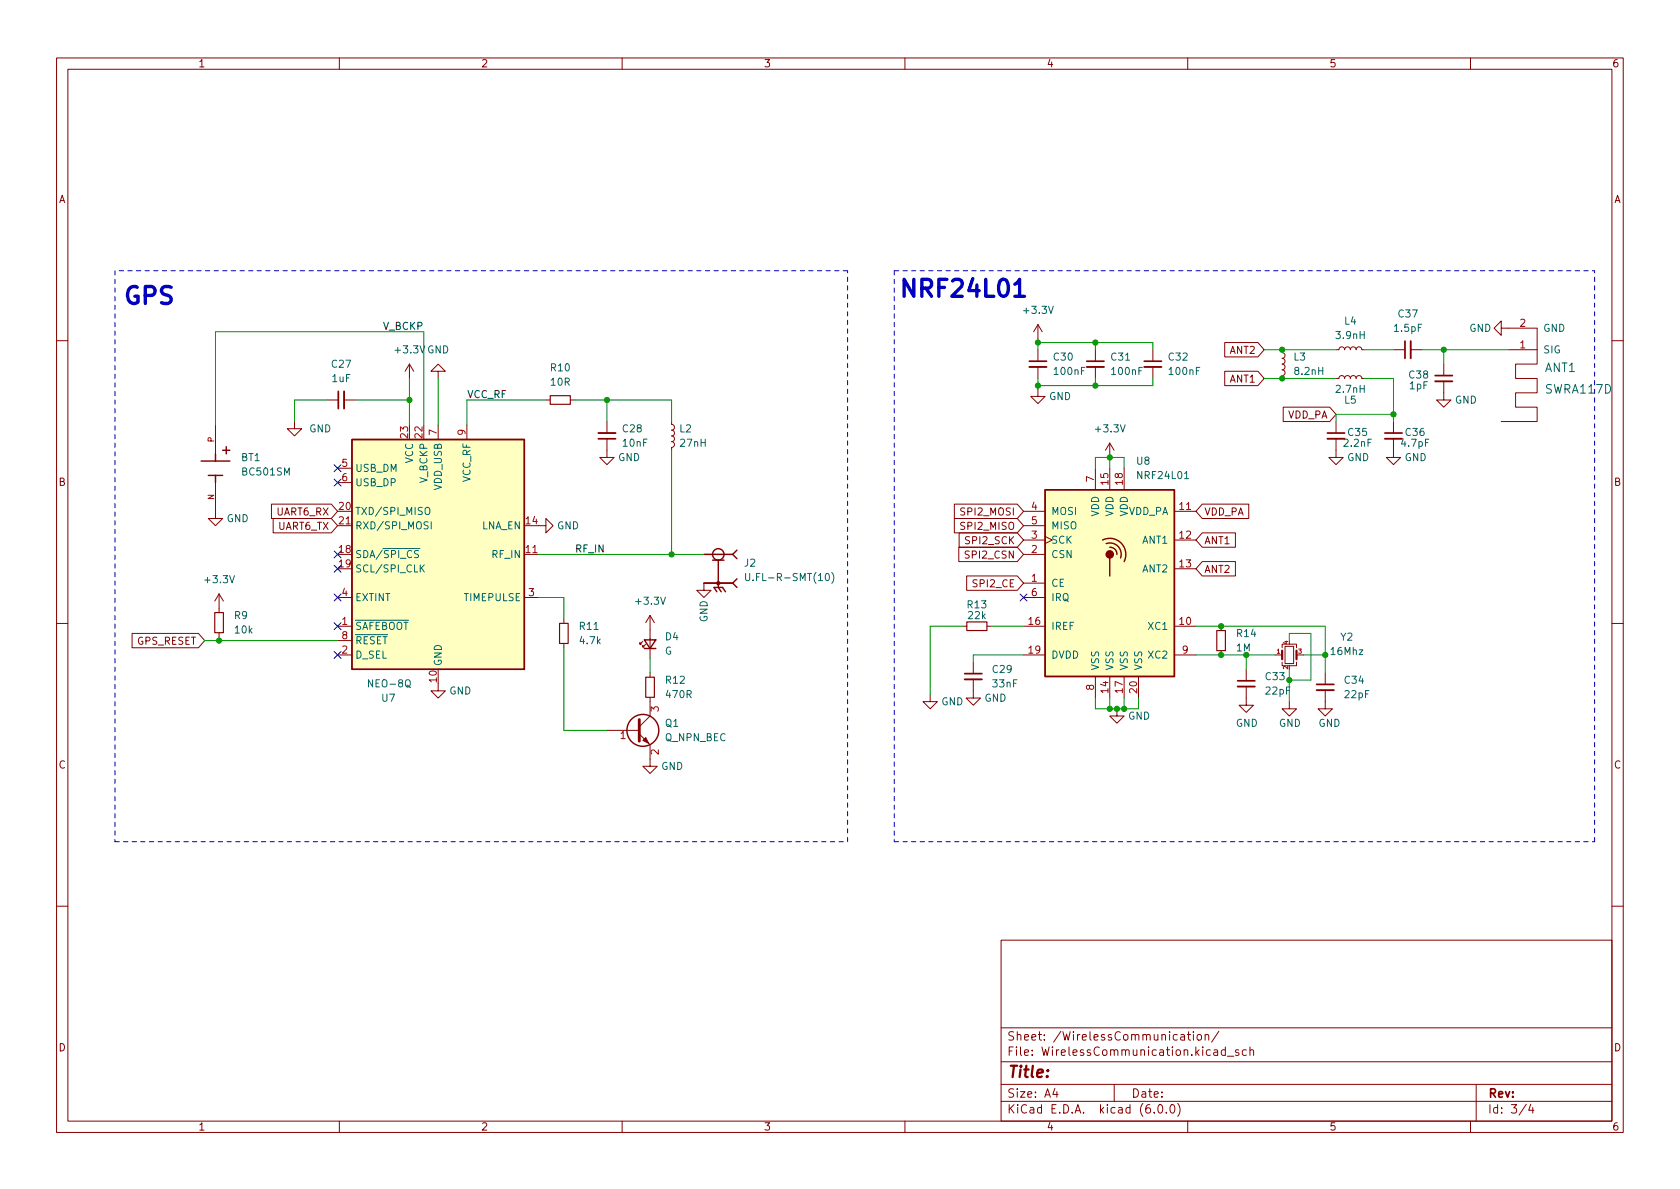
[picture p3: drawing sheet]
<svg xmlns="http://www.w3.org/2000/svg" width="297mm" height="210mm" viewBox="0 0 297 210" stroke-linecap="round" stroke-linejoin="round" font-family="sans-serif">
<g fill="none" stroke="#840000" stroke-width=".18">
<path d="M10 10.2h277v190.1h-277zM12 12.2h273v186.1h-273zM60 10.2v2M110 10.2v2M160 10.2v2M210 10.2v2M260 10.2v2M183.5 57.4l-.7 1.3M183.5 57.4v2.5M183.5 57.4l.8 1.3M265.4 58v-1.2l-1.2 1.2 1.2 1.3v-1.3h6.4v6.4h-3.8v2.5h3.8v2.6h-3.8v2.5h3.8v2.5h-6.4M10 60.2h2"/>
<path d="M38.1 75.2v5.1M52.1 74.5v1.3h1.2l-1.2 1.3-1.3-1.3h1.3M57.8 70.7h2M60.8 70.7h2.1M72.4 64.4l-.8 1.3M72.4 64.4v2.5M72.4 64.4l.8 1.3M77.5 65.7h1.2l-1.2-1.3-1.3 1.3h1.3v1.2M77.5 75.2v2.5M82.5 75.2v2.5M96.5 70.7h.8M100.8 70.7h.8"/>
<path d="M107.3 77.6v3.3h1.3l-1.3 1.3-1.3-1.3h1.3M107.3 74.5v2.1M118.7 74.5v.6l.4 .1 .2 .4-.2 .3-.4 .2 .4 .1 .1 .3-.1 .4-.4 .2 .5 .2v.4l-.1 .3-.4 .1 .4 .1 .2 .4-.2 .4-.4 .1v.5M183.5 68.8v1.3h1.3l-1.3 1.3-1.3-1.3h1.3M183.5 61.8v2.1M183.5 64.9v2M193.7 61.8v2.1M193.7 64.9v2M196.2 78.4v2.5M196.2 78.4l-.7 1.2M196.2 78.4l.8 1.2M203.8 61.8v2.1"/>
<path d="M203.8 64.9v2M216.5 60.6h5.9l1.1 1.2-1.1 1.3h-5.9zM216.5 65.7h5.9l1.1 1.2-1.1 1.3h-5.9zM226.7 61.8v.6l.4 .1 .1 .4-.1 .3-.4 .2 .3 .1 .2 .3-.1 .4-.4 .2 .4 .2 .1 .4-.2 .3-.3 .1 .4 .1 .1 .4-.1 .4-.4 .1v.5M226.9 72h8.2l1.1 1.3-1.1 1.2h-8.2zM236.2 77.6v3.3h1.3l-1.3 1.3-1.3-1.3h1.3M236.2 66.9h.5l.2-.3 .3-.2 .4 .2 .1 .3 .2-.3 .3-.2 .4 .1 .2 .4 .2-.4 .4-.1 .3 .2 .1 .3 .1-.3 .4-.2 .3 .2 .2 .3h.5M236.2 61.8h.5l.2-.3 .3-.2 .4 .2 .1 .3 .2-.3 .3-.2 .4 .2 .2 .3 .2-.4h.4l.3 .1 .1 .3 .1-.3 .4-.2 .3 .2 .2 .3h.5M236.2 74.5v2.1M246.4 77.6v3.3h1.2l-1.2 1.3-1.3-1.3h1.3M246.4 74.5v2.1M246.4 61.8h2"/>
<path d="M249.4 61.8h2.1M255.3 67.4v3.3h1.2l-1.2 1.3-1.3-1.3h1.3M255.3 64.4v2M266.7 61.8h5.1M285 60.2h2M38.1 85.3v6.4h1.3l-1.3 1.3-1.3-1.3h1.3M48 89.1h10.6l1.1 1.3-1.1 1.3h-10.6zM48.3 91.7h10.3l1.1 1.3-1.1 1.2h-10.3zM59.7 93h2.5M59.7 82.8h2.5M59.7 85.3h2.5M92.7 98h2.5"/>
<path d="M95.2 93h1.3v-1.3l1.3 1.3-1.3 1.2v-1.2M124.5 98h5M168.7 89.1h11.2l1.1 1.3-1.1 1.3h-11.2zM168.7 91.7h11.2l1.1 1.3-1.1 1.2h-11.2zM169.5 96.8h10.4l1.1 1.2-1.1 1.3h-10.4zM169.6 94.2h10.3l1.1 1.3-1.1 1.3h-10.3zM181 90.4h3.8M181 95.5h3.8M181 98h3.8M181 93h3.8M184.8 94.9l1.3 .6-1.3 .6M193.7 82.8v3.8"/>
<path d="M196.2 82.8v3.8M198.8 82.8v3.8M207.6 90.4h3.9M207.6 95.5h3.9M212.6 89.1h8.2v2.6h-8.2l-1.1-1.3zM212.6 94.2h5.8v2.6h-5.8l-1.1-1.3zM212.6 99.3h5.8v2.5h-5.8l-1.1-1.2zM10 110.2h2M23.4 112h11.7l1.1 1.3-1.1 1.2h-11.7zM38.7 105v3.3M38.7 111.9v.7M38.7 105l-.7 1.3"/>
<path d="M38.7 105l.8 1.3M59.7 110.7h2.5M59.7 115.8h2.5M59.7 105.7h2.5M59.7 113.3h2.5M92.7 105.7h2.5M99.7 109.5v.7M99.7 113.8v.7M113.7 113.4l-.5 .5v-.2v.2h.2M114.2 113.9l-.5 .5v-.2v.2h.2M114.9 108.8l-.7 1.3M114.9 108.8v7.7"/>
<path d="M114.9 119v.8M114.9 108.8l.8 1.3M129.5 103.1h-5v1.3h1.2l-1.2 1.3-1.3-1.3h1.3M170.2 110.7h.7M170.9 101.8h9l1.1 1.3-1.1 1.3h-9zM172.1 117.1v2M174.5 110.7h.8M181 103.1h3.8M181 110.7h3.8M181 115.8h3.8M181 105.7h3.8M193.7 119.6v3.8"/>
<path d="M196.2 119.6v3.8M198.8 119.6v3.8M201.3 119.6v3.8M207.6 117.1h.1M207.6 110.7h3.9M207.6 100.6h3.9M207.6 115.8h3.9M215.9 110.7v.8M215.9 115.1v.7M220.3 118.4v2M225.4 115.8h1.3M226.7 117.1v.6h2.5v-.6"/>
<path d="M226.7 114.5v-.6h2.5v.6M227.2 114.3h1.5v3h-1.5zM229.2 115.8h1.3M234.3 119v2M285 110.2h2M77.5 120.9v1.3h1.2l-1.2 1.2-1.3-1.2h1.3M107.3 129.2h5.7M113 129.8l1.9 1.9v3.8h1.3l-1.3 1.3-1.2-1.3h1.2M114.9 123.3v3.3l-1.9 1.9M164.5 122.8v1.3h1.2l-1.2 1.2-1.3-1.2h1.3M172.1 120.1v3.3h1.3l-1.3 1.3-1.3-1.3h1.3M197.5 125.3v1.3h1.3l-1.3 1.3-1.3-1.3h1.3"/>
<path d="M220.3 121.4v3.3h1.3l-1.3 1.3-1.2-1.3h1.2M228 124.1v1.2h1.2l-1.2 1.3-1.3-1.3h1.3M234.3 122v3.3h1.3l-1.3 1.3-1.3-1.3h1.3M10 160.2h2M177 166.3h108v32h-108zM285 160.2h2M60 198.3v2M110 198.3v2M160 198.3v2M177 194.8h108M177 191.8h108M177 187.8h108"/>
<path d="M177 181.8h108M186.5 192.5l-.4 1h1M186.9 193v1M197 191.8v3M204.1 196.7v.1M204.9 195.4l.2-.1a.81 .81 0 0 1 .6 .7 .81 .81 0 0 1-.3 .8h-.2a.81 .81 0 0 1-.6-.6 .81 .81 0 0 1 .3-.8zM206.2 196.7v.1M207.1 195.4l.1-.1a.81 .81 0 0 1 .6 .7 .81 .81 0 0 1-.3 .8h-.1a.81 .81 0 0 1-.6-.6 .81 .81 0 0 1 .3-.8zM208.2 195.1a1.72 1.72 0 0 1 0 2.3M208.8 183h.6v.9M209.4 183.3l-.5 .1a.29 .29 0 0 0-.2 .2 .29 .29 0 0 0 .2 .3h.5M209.9 182.9h.6"/>
<path d="M210 198.3v2M210.1 182.4v1.3l.4 .2M211 182.4v.2M211 182.9v1M211.7 183.1l.2-.2 .5 .2v.5l-.1 .3h-.4l-.2-.1zM213.1 183.1l.2-.2 .3 .1 .1 .9M213.1 182.9v1M215.5 182.4l-1.3 1.9M216.6 185.7l-.4-.1-.3 .3v.4l.2 .3h.5M216.6 185.1v1.5M217 186.8h1.1M219 185.7l-.4-.1-.2 .2 .1 .3 .5 .1v.4h-.6"/>
<path d="M220.4 185.7l-.5-.1-.3 .3v.4l.2 .3h.6M221 185.8l.2-.2 .4 .1v.9M221 185.1v1.5M260 198.3v2M261 191.8v6.5M269.9 195.3l-1.3 1.9M270.6 195.3l-.3 1h.9M271 195.8v1"/>
</g>
<g fill="none" stroke="#840000" stroke-width=".25">
<path d="M39.4 79.6h1.2M40 79v1.3M62.2 77.7h30.5v40.7h-30.5zM35.6 81.5h5M36.8 84.1h2.6M38.1 80.3v1.2M38.1 84.1v1.2M124.5 98h5M126 99.1h2M127 99.1v4.8l.5 .7M129.5 98l.8 .8M130.3 97.3l-.8 .7"/>
<path d="M184.8 86.6h22.8v33h-22.8zM194.9 95.5a2.84 2.84 0 0 1 3.3 .5 2.84 2.84 0 0 1 .6 3.3M195.6 96.1a1.99 1.99 0 0 1 2.1 .5 1.99 1.99 0 0 1 .4 2.1M196.2 96.8a1.23 1.23 0 0 1 1.3 1.2M196.2 98.7v3.1M113.9 113.2h2.1l-1.1 1.5zM113.9 114.7h2.1M124.5 103.1h5M126.7 104.6l-.5-.7h1.6l.5 .7M129.5 103.1l.8 .8M130.3 102.4l-.8 .7"/>
<circle cx="127" cy="98" r="1.02"/>
<circle cx="127" cy="103.1" r=".25"/>
<circle cx="113.7" cy="129.2" r="2.82"/>
</g>
<path d="M60.8 69.2v3.1M105.8 76.6h3M182 64.9h3M192.2 64.9h3M202.3 64.9h3.1M234.7 77.6h3M244.9 77.6h3M249.4 60.3v3.1M253.7 67.4h3.1M170.6 120.1h3M218.8 121.4h3.1M232.8 122h3" fill="none" stroke="#840000" stroke-width=".33"/>
<path d="M59.8 69.2v3.1M105.8 77.6h3M182 63.9h3M192.2 63.9h3M202.3 63.9h3.1M234.7 76.6h3M244.9 76.6h3M248.4 60.3v3.1M253.7 66.4h3.1M170.6 119.1h3M218.8 120.4h3.1M232.8 121h3" fill="none" stroke="#840000" stroke-width=".3"/>
<g fill="#ffffc2" stroke="#ffffc2" stroke-width=".18">
<path d="M184.8 86.6h22.8v33h-22.8z"/>
<path d="M62.2 77.7h30.5v40.7h-30.5z"/>
</g>
<circle cx="196.2" cy="98" r=".63" fill="#840000" stroke="#840000" stroke-width=".25"/>
<path d="M75 99.9l-.7 .7M75.3 89.8l.2-.1a.43 .43 0 0 1 .5 .4v.5a.42 .42 0 0 1-.4 .4 .42 .42 0 0 1-.4-.4v-.5zM76.2 92.3v1.2M209.4 84.6h.8M74.5 100.4l.5 .8M131.8 101.4v1l.3 .3 .3-.1 .2-.2v-1M147.1 101.2a1.46 1.46 0 0 1 0 2" fill="none" stroke="#006464" stroke-width=".18"/>
<path d="M226.7 115.1v1.5M229.2 115.1v1.5" fill="none" stroke="#840000" stroke-width=".38"/>
<path d="M97.3 70h3.5v1.5h-3.5zM38 108.3h1.5v3.6h-1.5zM98.9 110.2h1.6v3.6h-1.6zM114.2 119.8h1.5v3.5h-1.5zM170.9 110h3.6v1.5h-3.6zM215.1 111.5h1.6v3.6h-1.6z" fill="none" stroke="#840000" stroke-width=".2"/>
<path d="M113 127.2v3.9" fill="none" stroke="#840000" stroke-width=".51"/>
<path d="M113.7 130.9l.5-.5 .5 1z" fill="#840000" stroke="#840000" stroke-width=".18"/>
<path d="M179.4 50.3l.3-.2 .6-.7v3M179.4 52.4h1.7" fill="none" stroke="#0000c2" stroke-width=".6"/>
<path d="M20.3 47.9v100.9M149.9 47.9h-129.6M158.1 47.9h123.8M158.1 47.9v100.9M20.3 148.8h129.6M149.9 148.8v-100.9M158.1 148.8h123.8M281.9 148.8v-100.9" fill="none" stroke="#0000c2" stroke-width=".18" stroke-dasharray=".8 .8"/>
<g fill="none" stroke="#009600" stroke-width=".18">
<path d="M183.5 59.9v1.9M38.1 75.2v-16.5h36.8v16.5M57.8 70.7h-5.7v3.8M62.9 70.7h9.5M72.4 66.9v8.3M77.5 66.9v8.3M96.5 70.7h-14v4.5M101.6 70.7h17.1v3.8M107.3 70.7v3.8M118.7 79.6v18.4M183.5 60.6h20.3v1.2M183.5 66.9v1.9"/>
<path d="M193.7 60.6v1.2M193.7 66.9v1.3M203.8 66.9v1.3h-20.3M223.5 61.8h12.7M223.5 66.9h12.7M241.3 61.8h5.1M241.3 66.9h5.1v7.6M246.4 73.3h-10.2v1.2M251.5 61.8h15.2M255.3 61.8v2.6M95.2 98h29.3M193.7 82.8v-1.9h5.1v1.9"/>
<path d="M196.2 80.9v1.9M36.2 113.3h23.5M38.7 112.6v.7M95.2 105.7h4.5v3.8M99.7 114.5v14.7h7.6M114.9 116.5v2.5M170.2 110.7h-5.7v12.1M175.3 110.7h5.7M181 115.8h-8.9v1.3M211.5 110.7h22.8v8.3M211.5 115.8h13.9M220.3 115.8v2.6"/>
<path d="M228 113.3v-1.3h3.8v8.3h-3.8M228 118.4v5.7M230.5 115.8h3.8M193.7 123.4v1.9h7.6v-1.9M196.2 123.4v1.9M198.8 123.4v1.9"/>
</g>
<g fill="none" stroke="#000084" stroke-width=".18">
<path d="M59.1 82.2l1.2 1.2M59.1 97.4l1.2 1.2M59.1 100l1.2 1.2M59.1 84.7l1.2 1.2M60.3 82.2l-1.2 1.2M60.3 97.4l-1.2 1.2M60.3 100l-1.2 1.2M60.3 84.7l-1.2 1.2M59.1 105l1.2 1.3M59.1 115.2l1.2 1.2M59.1 110.1l1.2 1.2M60.3 105l-1.2 1.3"/>
<path d="M60.3 115.2l-1.2 1.2M60.3 110.1l-1.2 1.2M180.4 105l1.2 1.3M181.6 105l-1.2 1.3"/>
</g>
<g fill="#009600" stroke="#009600" stroke-width=".18">
<circle cx="196.2" cy="80.9" r=".46"/>
<circle cx="197.5" cy="125.3" r=".46"/>
<circle cx="198.8" cy="125.3" r=".46"/>
<circle cx="196.2" cy="125.3" r=".46"/>
<circle cx="107.3" cy="70.7" r=".46"/>
<circle cx="193.7" cy="68.2" r=".46"/>
<circle cx="183.5" cy="60.6" r=".46"/>
<circle cx="193.7" cy="60.6" r=".46"/>
<circle cx="118.7" cy="98" r=".46"/>
<circle cx="183.5" cy="68.2" r=".46"/>
<circle cx="234.3" cy="115.8" r=".46"/>
<circle cx="228" cy="120.3" r=".46"/>
<circle cx="226.7" cy="61.8" r=".46"/>
<circle cx="226.7" cy="66.9" r=".46"/>
<circle cx="246.4" cy="73.3" r=".46"/>
<circle cx="220.3" cy="115.8" r=".46"/>
<circle cx="215.9" cy="115.8" r=".46"/>
<circle cx="255.3" cy="61.8" r=".46"/>
<circle cx="215.9" cy="110.7" r=".46"/>
<circle cx="38.7" cy="113.3" r=".46"/>
<circle cx="72.4" cy="70.7" r=".46"/>
</g>
<g font-size="4.2" fill="#0000c2">
<text x="21.6" y="53.8">GPS</text>
<text x="158.7" y="52.5">NRF24L01</text>
</g>
<text font-size="2.8" fill="#840000" x="178" y="190.6">Title:</text>
<g font-size="2.1" fill="#006464">
<text x="273.1" y="65.8">ANT1</text>
<text x="273.3" y="69.6">SWRA117D</text>
</g>
<g font-size="2.1" fill="#840000">
<text x="178" y="184">Sheet: /WirelessCommunication/</text>
<text x="178" y="186.7">File: WirelessCommunication.kicad_sch</text>
<text x="178" y="196.9">KiCad E.D.A. kicad (6.0.0)</text>
<text x="178" y="194.1">Size: A4</text>
<text x="200" y="194.1">Date:</text>
<text x="263" y="194.1">Rev:</text>
<text x="263" y="196.9">Id: 3/4</text>
</g>
<g font-size="1.8" fill="#840000">
<text x="35" y="11.9">1</text>
<text x="85" y="11.9">2</text>
<text x="135" y="11.9">3</text>
<text x="185" y="11.9">4</text>
<text x="235" y="11.9">5</text>
<text x="285" y="11.9">6</text>
<text x="10.3" y="35.9">A</text>
<text x="285.3" y="35.9">A</text>
<text x="217.5" y="62.6">ANT2</text>
<text x="217.5" y="67.6">ANT1</text>
<text x="227.6" y="74">VDD_PA</text>
<text x="10.3" y="85.9">B</text>
<text x="285.3" y="85.9">B</text>
<text x="48.9" y="91.1">UART6_RX</text>
<text x="49.1" y="93.7">UART6_TX</text>
<text x="170.2" y="91.1">SPI2_MOSI</text>
<text x="170.2" y="93.7">SPI2_MISO</text>
<text x="212.9" y="91.1">VDD_PA</text>
<text x="171" y="96.2">SPI2_SCK</text>
<text x="171" y="98.8">SPI2_CSN</text>
<text x="212.9" y="96.2">ANT1</text>
<text x="212.9" y="101.3">ANT2</text>
<text x="172.3" y="103.8">SPI2_CE</text>
<text x="24.1" y="114">GPS_RESET</text>
<text x="10.3" y="135.9">C</text>
<text x="285.3" y="135.9">C</text>
<text x="10.3" y="185.9">D</text>
<text x="285.3" y="185.9">D</text>
<text x="35" y="199.9">1</text>
<text x="85" y="199.9">2</text>
<text x="135" y="199.9">3</text>
<text x="185" y="199.9">4</text>
<text x="235" y="199.9">5</text>
<text x="285" y="199.9">6</text>
</g>
<g font-size="1.8" fill="#0f0f0f">
<text x="67.8" y="58.3">V_BCKP</text>
<text x="82.5" y="70.4">VCC_RF</text>
<text x="101.6" y="97.7">RF_IN</text>
</g>
<g font-size="1.8" fill="#006464">
<text x="181.2" y="55.5">+3.3V</text>
<text x="236.4" y="59.9">3.9nH</text>
<text x="237.7" y="57.4">L4</text>
<text x="246.6" y="58.7">1.5pF</text>
<text x="247.3" y="56.1">C37</text>
<text x="259.8" y="58.7">GND</text>
<text x="272.8" y="58.7">GND</text>
<text x="58.7" y="65">C27</text>
<text x="70.1" y="62.5">+3.3V</text>
<text x="75.5" y="62.5">GND</text>
<text x="97.4" y="65.7">R10</text>
<text x="186.4" y="63.8">C30</text>
<text x="196.5" y="63.8">C31</text>
<text x="206.7" y="63.8">C32</text>
<text x="228.8" y="63.7">L3</text>
<text x="272.8" y="62.5">SIG</text>
<text x="58.8" y="67.6">1uF</text>
<text x="97.4" y="68.2">10R</text>
<text x="185.5" y="70.7">GND</text>
<text x="186.5" y="66.3">100nF</text>
<text x="196.7" y="66.3">100nF</text>
<text x="206.8" y="66.3">100nF</text>
<text x="229" y="66.3">8.2nH</text>
<text x="236.4" y="69.5">2.7nH</text>
<text x="237.7" y="71.4">L5</text>
<text x="249.2" y="66.9">C38</text>
<text x="249.3" y="68.8">1pF</text>
<text x="257.2" y="71.4">GND</text>
<text x="54.7" y="76.4">GND</text>
<text x="110.2" y="76.4">C28</text>
<text x="120.2" y="76.4">L2</text>
<text x="193.9" y="76.4">+3.3V</text>
<text x="238.4" y="77.1">C35</text>
<text x="248.6" y="77.1">C36</text>
<text x="42.7" y="81.5">BT1</text>
<text x="62.7" y="83.4">USB_DM</text>
<text x="73" y="82" transform="rotate(-90 73 82)">VCC</text>
<text x="109.3" y="81.5">GND</text>
<text x="110.2" y="79">10nF</text>
<text x="120.4" y="79">27nH</text>
<text x="201" y="82.2">U8</text>
<text x="237.7" y="79">2.2nF</text>
<text x="238.2" y="81.5">GND</text>
<text x="247.9" y="79">4.7pF</text>
<text x="248.3" y="81.5">GND</text>
<text x="43" y="84.1">BC501SM</text>
<text x="62.7" y="86">USB_DP</text>
<text x="75.6" y="85.4" transform="rotate(-90 75.6 85.4)">V_BCKP</text>
<text x="78.1" y="86.7" transform="rotate(-90 78.1 86.7)">VDD_USB</text>
<text x="83.2" y="85.3" transform="rotate(-90 83.2 85.3)">VCC_RF</text>
<text x="201.3" y="84.7">NRF24L01</text>
<text x="40.1" y="92.3">GND</text>
<text x="62.7" y="91.1">TXD/SPI_MISO</text>
<text x="62.7" y="93.6">RXD/SPI_MOSI</text>
<text x="85.1" y="93.6">LNA_EN</text>
<text x="98.5" y="93.6">GND</text>
<text x="185.8" y="91.1">MOSI</text>
<text x="185.8" y="93.6">MISO</text>
<text x="194.3" y="91.4" transform="rotate(-90 194.3 91.4)">VDD</text>
<text x="196.8" y="91.4" transform="rotate(-90 196.8 91.4)">VDD</text>
<text x="199.4" y="91.4" transform="rotate(-90 199.4 91.4)">VDD</text>
<text x="199.5" y="91.1">VDD_PA</text>
<text x="62.7" y="98.7">SDA/~{SPI_CS}</text>
<text x="62.7" y="101.2">SCL/SPI_CLK</text>
<text x="87.1" y="98.7">RF_IN</text>
<text x="131.6" y="100.2">J2</text>
<text x="185.8" y="98.7">CSN</text>
<text x="185.8" y="96.1">SCK</text>
<text x="202" y="96.1">ANT1</text>
<text x="202" y="101.2">ANT2</text>
<text x="36.4" y="103.1">+3.3V</text>
<text x="62.7" y="106.3">EXTINT</text>
<text x="82.1" y="106.3">TIMEPULSE</text>
<text x="112.6" y="106.9">+3.3V</text>
<text x="133" y="102.7">U.FL-R-SMT(10)</text>
<text x="171.1" y="107.6">R13</text>
<text x="185.8" y="103.8">CE</text>
<text x="185.8" y="106.3">IRQ</text>
<text x="41.5" y="109.5">R9</text>
<text x="41.6" y="112">10k</text>
<text x="62.7" y="111.4">~{SAFEBOOT}</text>
<text x="62.7" y="113.9">~{RESET}</text>
<text x="102.5" y="111.4">R11</text>
<text x="102.6" y="113.9">4.7k</text>
<text x="117.7" y="113.2">D4</text>
<text x="125.1" y="110.1" transform="rotate(-90 125.1 110.1)">GND</text>
<text x="171.2" y="109.5">22k</text>
<text x="185.8" y="111.4">IREF</text>
<text x="203.2" y="111.4">XC1</text>
<text x="218.7" y="112.6">R14</text>
<text x="237" y="113.3">Y2</text>
<text x="62.7" y="116.5">D_SEL</text>
<text x="78.1" y="117.9" transform="rotate(-90 78.1 117.9)">GND</text>
<text x="117.5" y="115.8">G</text>
<text x="175.6" y="119">C29</text>
<text x="185.8" y="116.5">DVDD</text>
<text x="194.3" y="118.6" transform="rotate(-90 194.3 118.6)">VSS</text>
<text x="196.8" y="118.6" transform="rotate(-90 196.8 118.6)">VSS</text>
<text x="199.4" y="118.6" transform="rotate(-90 199.4 118.6)">VSS</text>
<text x="201.9" y="118.6" transform="rotate(-90 201.9 118.6)">VSS</text>
<text x="203.2" y="116.5">XC2</text>
<text x="218.6" y="115.2">1M</text>
<text x="235.4" y="115.8">16Mhz</text>
<text x="65.4" y="121.5">NEO-8Q</text>
<text x="67.5" y="124.1">U7</text>
<text x="79.4" y="122.8">GND</text>
<text x="117.8" y="120.9">R12</text>
<text x="117.9" y="123.4">470R</text>
<text x="166.4" y="124.7">GND</text>
<text x="174" y="124.1">GND</text>
<text x="175.6" y="121.5">33nF</text>
<text x="223.8" y="120.3">C33</text>
<text x="223.9" y="122.8">22pF</text>
<text x="237.8" y="120.9">C34</text>
<text x="237.8" y="123.4">22pF</text>
<text x="117.6" y="131.1">Q_NPN_BEC</text>
<text x="117.6" y="128.5">Q1</text>
<text x="199.4" y="127.2">GND</text>
<text x="218.5" y="128.5">GND</text>
<text x="226.1" y="128.5">GND</text>
<text x="233.1" y="128.5">GND</text>
<text x="116.9" y="136.1">GND</text>
</g>
<g font-size="1.8" fill="#a90000">
<text x="268.7" y="57.8">2</text>
<text x="268.7" y="61.6">1</text>
<text x="72.1" y="77.4" transform="rotate(-90 72.1 77.4)">23</text>
<text x="74.7" y="77.4" transform="rotate(-90 74.7 77.4)">22</text>
<text x="77.2" y="76.9" transform="rotate(-90 77.2 76.9)">7</text>
<text x="82.3" y="76.9" transform="rotate(-90 82.3 76.9)">9</text>
<text x="60.5" y="82.5">5</text>
<text x="60.5" y="85.1">6</text>
<text x="193.4" y="85.2" transform="rotate(-90 193.4 85.2)">7</text>
<text x="196" y="85.7" transform="rotate(-90 196 85.7)">15</text>
<text x="198.5" y="85.7" transform="rotate(-90 198.5 85.7)">18</text>
<text x="60" y="90.2">20</text>
<text x="60" y="92.7">21</text>
<text x="93" y="92.7">14</text>
<text x="182.4" y="95.2">3</text>
<text x="182.4" y="90.2">4</text>
<text x="182.4" y="92.7">5</text>
<text x="208.6" y="90.2">11</text>
<text x="208.6" y="95.2">12</text>
<text x="60" y="97.8">18</text>
<text x="60" y="100.3">19</text>
<text x="93" y="97.8">11</text>
<text x="182.4" y="97.8">2</text>
<text x="208.6" y="100.3">13</text>
<text x="60.5" y="105.4">4</text>
<text x="93.5" y="105.4">3</text>
<text x="182.4" y="102.9">1</text>
<text x="182.4" y="105.4">6</text>
<text x="60.5" y="110.5">1</text>
<text x="60.5" y="113">8</text>
<text x="181.9" y="110.5">16</text>
<text x="208.6" y="110.5">10</text>
<text x="60.5" y="115.6">2</text>
<text x="181.9" y="115.6">19</text>
<text x="209.1" y="115.6">9</text>
<text x="77.2" y="120.6" transform="rotate(-90 77.2 120.6)">10</text>
<text x="116.5" y="125.8" transform="rotate(-90 116.5 125.8)">3</text>
<text x="193.4" y="122" transform="rotate(-90 193.4 122)">8</text>
<text x="196" y="122.5" transform="rotate(-90 196 122.5)">14</text>
<text x="198.5" y="122.5" transform="rotate(-90 198.5 122.5)">17</text>
<text x="201" y="122.5" transform="rotate(-90 201 122.5)">20</text>
<text x="109.7" y="130.7">1</text>
<text x="116.5" y="133.5" transform="rotate(-90 116.5 133.5)">2</text>
</g>
<g font-size="1.4" fill="#a90000">
<text x="37.8" y="78.2" transform="rotate(-90 37.8 78.2)">P</text>
<text x="37.8" y="88.4" transform="rotate(-90 37.8 88.4)">N</text>
</g>
<g font-size="1.1" fill="#a90000">
<text x="227.7" y="113.9" transform="rotate(-90 227.7 113.9)">4</text>
<text x="225.8" y="115.6">1</text>
<text x="227.7" y="118.3" transform="rotate(-90 227.7 118.3)">2</text>
<text x="229.6" y="115.6">3</text>
</g>
</svg>
